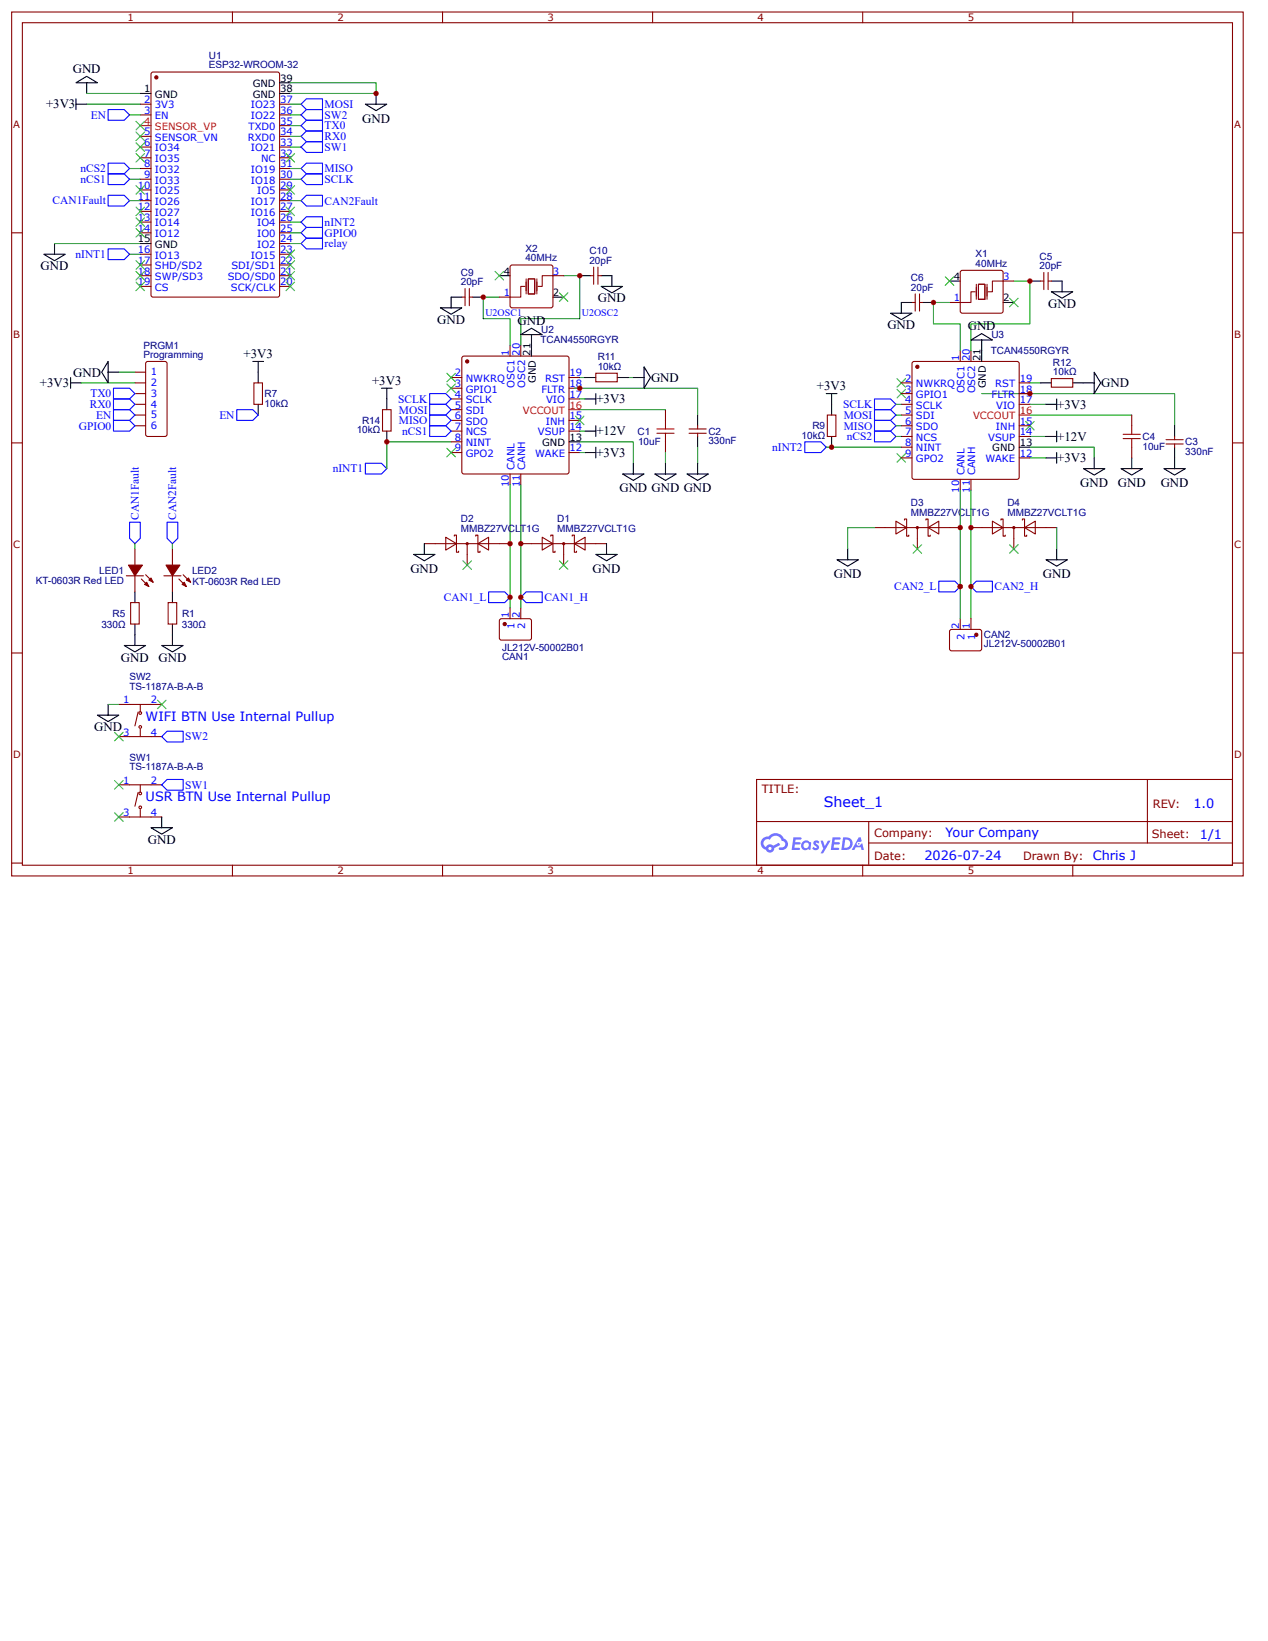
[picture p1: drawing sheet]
<svg xmlns="http://www.w3.org/2000/svg" width="216mm" height="279mm" viewBox="0 0 216 279" stroke-linecap="round" stroke-linejoin="round" font-family="sans-serif">
<g fill="none" stroke="#800" stroke-width=".18">
<path d="M2 2h209.7v147.1h-209.7zM3.8 3.9h206.1v143.4h-206.1zM39.6 2v1.9M75.3 2v1.9M111.1 2v1.9M146.9 2v1.9M182.7 2v1.9M2 39.6h1.8M209.9 39.6h1.8M2 75.4h1.8M209.9 75.4h1.8M2 111.2h1.8"/>
<path d="M209.9 111.2h1.8M128.8 132.7h81.1v14.6h-81.1zM128.8 139.9h81M147.9 139.9v7.3M195.4 132.7v10.8M2 147h1.8M39.6 147.3v1.8M75.3 147.3v1.8M111.1 147.3v1.8M146.9 147.3v1.8M147.9 143.5h61.9M182.7 147.3v1.8"/>
<path d="M209.9 147h1.8"/>
</g>
<g fill="#58f">
<path d="M138.6 143.2l.4-.1 .3 .1 .2 .2-.2 .2a.24 .24 0 0 0-.2-.2 .24 .24 0 0 0-.2 .1v.1a.75 .75 0 0 1 .4 1l-.6 .1-.4-.2 .2-.3 .4 .2 .2-.2a.91 .91 0 0 1-.6-.8z"/>
<path d="M139.7 143.1h.4l.3 1 .6-1h.4l-1.3 2.2h-.4l.5-.8z"/>
<path d="M135.1 142.6h1.3l.1 .2-.2 .1-.8 .1-.1 .4h.8l.1 .2-.2 .2h-.8v.5h.7l.2 .1v.3h-1.4z"/>
<path d="M141.8 142.6h1.3l.1 .2-.2 .1-.9 .1v.4h.7l.2 .2-.2 .2h-.8l-.1 .5h.8l.1 .1v.3h-1.3z"/>
<path d="M146.2 142.6h.4l.1 .6-.3 .2a.36 .36 0 0 0-.5 .1 .36 .36 0 0 0 .2 .5 .36 .36 0 0 0 .5-.3l.2-.1 .3 1.1h-.4l-.1-.4h-.9l-.2 .4h-.5z"/>
<path d="M143.6 142.6l-.3 2.1h.6a1.09 1.09 0 0 0 1.3-1.1 1.09 1.09 0 0 0-1.3-1zM143.9 142.9a.73 .73 0 0 1 .8 .9 .73 .73 0 0 1-1 .5z"/>
<path d="M136.7 143.3a.8 .8 0 0 0-.2 1.1 .8 .8 0 0 0 1.2 .2l.3 .1 .1-1.2-.3-.1a.72 .72 0 0 0-1.1-.1zM136.7 143.9a.5 .5 0 0 1 1 0 .5 .5 0 0 1-1 0z"/>
<path d="M129.9 142.8a1.14 1.14 0 0 0 .5 1.9 .73 .73 0 0 0 .8 .5 .73 .73 0 0 0 .6-.8l1-.5-.2-.4-1 .5a.74 .74 0 0 0-1.2 .2 .72 .72 0 0 1-.3-1 .72 .72 0 0 1 1-.2 1.07 1.07 0 0 1 1.1-.7 1.07 1.07 0 0 1 .9 .9 .59 .59 0 0 1 .6 .7 .59 .59 0 0 1-.9 .4h-.1v.3a1.02 1.02 0 0 0 1.4-.5 1.02 1.02 0 0 0-.6-1.3 1.58 1.58 0 0 0-2.7-.4l-.4 .1zM130.8 144.5a.3 .3 0 0 1 .6 0 .3 .3 0 0 1-.6 0z"/>
<circle cx="146.2" cy="143.7" r=".14"/>
</g>
<path d="M78.8 60.7l17.7-.1 .3 .2 .1 19.5-.2 .4h-17.7l-.3-.2-.1-19.5z" fill="none" stroke="#800" stroke-width=".18"/>
<circle cx="79.5" cy="61.5" r=".27" fill="#800"/>
<g fill="none" stroke="#800" stroke-width=".18">
<path d="M25.8 12.4l.3-.1h21.1l.4 .1v37.8l-.2 .3-21.3 .1-.3-.2zM86.8 58.8v1.8M88.7 58.8v1.8M76.8 64.3h1.8M76.8 66.1h1.8M76.8 67.9h1.8M76.8 69.8h1.8M76.8 71.6h1.8M76.8 73.4h1.8M76.8 75.2h1.8M76.8 77.1h1.8M96.9 64.3h1.8"/>
<path d="M96.9 66.1h1.8M96.9 67.9h1.8M96.9 71.6h1.8M96.9 73.4h1.8M96.9 77.1h1.8M86.8 80.7v1.8M88.7 80.7v1.8"/>
<circle cx="79.5" cy="61.5" r=".27"/>
</g>
<path d="M90.5 58.8v1.8M96.9 75.2h1.8" fill="none" stroke="#000" stroke-width=".18"/>
<path d="M96.9 69.8h1.8" fill="none" stroke="#f00" stroke-width=".18"/>
<circle cx="26.6" cy="13.2" r=".27" fill="#800"/>
<g fill="none" stroke="#800" stroke-width=".18">
<path d="M23.9 17.7h1.8M23.9 19.6h1.8M47.6 17.7h1.8M47.6 19.6h1.8M23.9 23.2h1.8M23.9 25h1.8M23.9 26.9h1.8M23.9 28.7h1.8M23.9 30.5h1.8M23.9 32.3h1.8M23.9 34.2h1.8M23.9 36h1.8"/>
<path d="M23.9 37.8h1.8M23.9 39.6h1.8M47.6 23.2h1.8M47.6 25h1.8M47.6 26.9h1.8M47.6 28.7h1.8M47.6 30.5h1.8M47.6 32.3h1.8M47.6 34.2h1.8M47.6 36h1.8M47.6 37.8h1.8M47.6 39.6h1.8"/>
<path d="M47.6 21.4h1.8M23.9 43.3h1.8M23.9 45.1h1.8M23.9 46.9h1.8M23.9 48.8h1.8M47.6 43.3h1.8M47.6 45.1h1.8M47.6 46.9h1.8M47.6 48.8h1.8M47.6 41.5h1.8M113.3 69.8v1.8M113.3 75.2v1.9"/>
<path d="M117.3 73.8h2.9M117.3 73h2.9M118.8 72.5v.5M118.8 73.8v.5M155.3 61.7l.3-.2h17.6l.3 .2v19.6l-.1 .3h-17.8l-.3-.2zM192.7 70.7v1.8M192.7 76.1v1.9M198.5 75.6h3M198.5 74.9h3M200 74.3v.6M200 75.6v.5M72.2 92.6h14.6"/>
<path d="M75.9 91.5l1.8 1.1-1.8 1.1zM77.4 91.3v-.2h.3v2.9h.4v-.2M79.5 92.6v3.6M81 91.3v-.2h.4v2.9h.3v-.2M81.4 92.6l1.8-1.1v2.2zM88.7 92.6h14.6M92.3 91.5l1.8 1.1-1.8 1.1zM93.8 91.3v-.2h.3v2.9h.4v-.2M96 92.6v3.6M97.4 91.3v-.2h.4v2.9h.4v-.2M97.8 92.6l1.8-1.1v2.2zM148.9 89.8h14.6"/>
<path d="M152.5 88.7l1.9 1.1-1.9 1.1zM154 88.6v-.2h.4v2.9h.3v-.2M156.2 89.8v3.7M157.7 88.6v-.2h.3v2.9h.4v-.2M158 89.8l1.8-1.1v2.2zM165.3 89.8h14.6M169 88.7l1.8 1.1-1.8 1.1zM170.4 88.6v-.2h.4v2.9h.4v-.2M172.6 89.8v3.7M174.1 88.6v-.2h.3v2.9h.4v-.2M174.4 89.8l1.9-1.1v2.2z"/>
<circle cx="26.6" cy="13.2" r=".27"/>
<circle cx="79.5" cy="92.6" r=".18"/>
<circle cx="96" cy="92.6" r=".18"/>
<circle cx="156.2" cy="89.8" r=".18"/>
<circle cx="172.6" cy="89.8" r=".18"/>
</g>
<g fill="none" stroke="#000" stroke-width=".18">
<path d="M12.9 14.1l1.9-1.1 1.8 1.1zM12.9 17.7h1.9M12.9 16.8v1.9M14.8 14.1v1.8M23.9 15.9h1.8M47.6 15.9h1.8M47.6 14.1h1.8M62.2 17.7h3.7l-1.9 1.1zM64 15.9v1.8M7.5 43.3h3.6l-1.8 1.1zM9.3 41.5v1.8M23.9 41.5h1.8"/>
<path d="M99.6 77.1h1.8M99.6 73.4h1.8M99.6 67.9h1.8M101.4 67v1.8M101.4 72.5v1.8M101.4 76.1v1.9M107.8 78.9v1.8M113.3 78.9v1.8M118.8 70.7v1.8M118.8 74.3v1.8M178.1 68.8h1.8M178.1 74.3h1.8"/>
<path d="M178.1 78h1.8M179.9 67.9v1.9M179.9 73.4v1.8M179.9 77.1v1.8M184.5 79.8h3.6l-1.8 1.1zM186.3 78v1.8M190.9 79.8h3.6l-1.8 1.1zM192.7 78v1.8M198.2 79.8h3.6l-1.8 1.1zM200 72.5v1.8M200 76.1v3.7M70.4 94.4h3.7l-1.9 1.1z"/>
<path d="M72.2 92.6v1.8M101.4 94.4h3.7l-1.8 1.1zM103.3 92.6v1.8M106 80.7h3.7l-1.9 1.1zM111.5 80.7h3.6l-1.8 1.1zM142.5 95.3h3.7l-1.9 1.1zM144.3 93.5v1.8M178.1 95.3h3.6l-1.8 1.1zM179.9 93.5v1.8M21.1 109.9h3.7l-1.8 1.1zM23 108.1v1.8"/>
</g>
<path d="M23.9 21.4h1.8" fill="none" stroke="#f00" stroke-width=".18"/>
<g fill="none" stroke="#080" stroke-width=".18">
<path d="M14.8 15.9h9.1M14.8 17.7h9.1M49.4 14.1h14.6v1.8h-14.6M49.4 21.4h1.9M9.3 41.5h14.6M97.8 66.1h21v4.6M98.7 75.2h9.1v3.7M98.7 77.1h.9M98.7 73.4h.9M98.7 69.8h14.6M98.7 67.9h.9M98.7 64.3h.9"/>
<path d="M167.1 67h32.9v5.5M175.4 76.1h10.9v1.9M175.4 65.2h1.8M175.4 68.8h2.7M175.4 70.7h17.3M175.4 74.3h2.7M175.4 78h2.7M86.8 82.5v21M88.7 82.5v21M165.3 83.4v21.9"/>
</g>
<g fill="none" stroke="#00f" stroke-width=".18">
<path d="M51.3 17.7l.9-.9h2.7v1.9h-2.7zM51.3 30.5l.9-.9h2.7v1.8h-2.7zM52.2 27.8h2.7v1.8h-2.7l-.9-.9zM18.4 42.4h2.7l1 .9-1 .9h-2.7zM62.2 78.9h2.7l1 .9-1 .9h-2.7zM73.2 67h2.7l.9 .9-.9 .9h-2.7zM73.2 68.8h2.7l.9 1-.9 .9h-2.7zM73.2 70.7h2.7l.9 .9-.9 .9h-2.7zM73.2 72.5h2.7l.9 .9-.9 .9h-2.7zM137 75.2h2.8l.9 .9-.9 1h-2.8zM148.9 73.4h2.7l.9 .9-.9 .9h-2.7zM148.9 71.6h2.7l.9 .9-.9 .9h-2.7z"/>
<path d="M148.9 69.8h2.7l.9 .9-.9 .9h-2.7zM148.9 67.9h2.7l.9 .9-.9 1h-2.7z"/>
</g>
<path d="M111.8 73.8h3M111.8 73h3M113.3 71.6v1.4M113.3 73.8v1.4M191.2 74.7h3M191.2 74h3M192.7 72.5v1.5M192.7 74.7v1.4" fill="none" stroke="#a00000" stroke-width=".18"/>
<g fill="#000" stroke="#3c3" stroke-width=".18">
<path d="M76.1 76.3l1.4 1.5zM76.1 77.8l1.4-1.5z"/>
<path d="M76.1 63.5l1.4 1.5zM76.1 65l1.4-1.5z"/>
<path d="M76.1 65.4l1.4 1.4zM76.1 66.8l1.4-1.4z"/>
<path d="M98 70.8l1.4 1.5zM99.4 70.8l-1.4 1.5z"/>
<path d="M152.7 66.3l1.5 1.4zM152.7 67.7l1.5-1.4z"/>
<path d="M152.7 64.5l1.5 1.4zM152.7 65.9l1.5-1.4z"/>
<path d="M152.7 77.2l1.5 1.5zM152.7 78.7l1.5-1.5z"/>
<path d="M174.6 71.8l1.5 1.4zM176.1 71.8l-1.5 1.4z"/>
</g>
<circle cx="156.2" cy="62.5" r=".27" fill="#800"/>
<g fill="none" stroke="#800" stroke-width=".18">
<path d="M163.5 59.7v1.8M165.3 59.7v1.8M23 65.2h1.8M23 67h1.8M23 68.8h1.8M23 70.7h1.8M23 72.5h1.8M23 63.4h1.8M24.8 61.7l.4-.2h2.9l.3 .2v.2v12.1v.1l-.3 .2h-2.9l-.4-.2v-.1zM153.5 65.2h1.8M153.5 67h1.8M153.5 68.8h1.8"/>
<path d="M153.5 70.7h1.8M153.5 72.5h1.8M153.5 74.3h1.8M153.5 76.1h1.8M153.5 78h1.8M173.5 65.2h1.9M173.5 67h1.9M173.5 68.8h1.9M173.5 72.5h1.9M173.5 74.3h1.9M173.5 78h1.9M21.5 98h2.9"/>
<path d="M23 93.5v2.7M23 98v2.8M24.1 98.6l1.2 1.3M24.8 97.9l1.3 1.2M27.9 98h2.9M29.4 93.5v2.7M29.4 98v2.8M30.5 98.6l1.2 1.3M31.2 97.9l1.3 1.2M163.5 81.6v1.8M165.3 81.6v1.8M22.2 102.6h1.5v3.7h-1.5z"/>
<path d="M28.6 102.6h1.5v3.7h-1.5zM161.9 107.2h5.1l.1 .3v3.1l-.3 .2h-4.9l-.2-.3v-3z"/>
<circle cx="156.2" cy="62.5" r=".27"/>
</g>
<path d="M167.1 59.7v1.8M12 65.2h1.8M12 64.3v1.8M18.4 61.5v3.7l-1.1-1.8zM18.4 63.4h1.8M173.5 76.1h1.9M23 100.8v1.8M23 106.3v1.8M27.5 109.9h3.7l-1.8 1.1zM29.4 100.8v1.8M29.4 106.3v3.6" fill="none" stroke="#000" stroke-width=".18"/>
<path d="M173.5 70.7h1.9" fill="none" stroke="#f00" stroke-width=".18"/>
<g fill="none" stroke="#00f" stroke-width=".18">
<path d="M18.4 18.7h2.7l1 .9-1 .9h-2.7zM51.3 37.8l.9-.9h2.7v1.8h-2.7zM51.3 39.6l.9-.9h2.7v1.9h-2.7zM51.3 21.4l.9-.9h2.7v1.8h-2.7zM52.2 22.3h2.7v1.8h-2.7l-.9-.9zM51.3 41.5l.9-.9h2.7v1.8h-2.7zM19.3 66.1h2.8l.9 .9-.9 .9h-2.8zM19.3 67.9h2.8l.9 .9-.9 1h-2.8zM19.3 69.8h2.8l.9 .9-.9 .9h-2.8zM19.3 71.6h2.8l.9 .9-.9 .9h-2.8zM159.8 99h2.8l.9 .9-.9 .9h-2.8zM165.3 99.9l.9-.9h2.8v1.8h-2.8z"/>
<path d="M83.2 100.8h2.7l.9 .9-.9 .9h-2.7zM89.6 100.8h2.7v1.8h-2.7l-.9-.9z"/>
</g>
<path d="M22.1 19.6h1.8M49.4 23.2h1.9M49.4 39.6h1.9M49.4 37.8h1.9M49.4 41.5h1.9M13.8 65.2h9.2M20.2 63.4h2.8M148.9 89.8h-4.6v3.7M179.9 89.8v3.7" fill="none" stroke="#080" stroke-width=".18"/>
<g fill="#800" stroke="#800" stroke-width=".18">
<path d="M24.6 99.5l.4-.4 .3 .8z"/>
<path d="M25.3 98.8l.4-.4 .4 .7z"/>
<path d="M21.9 96.2h2.3l-1.2 1.8z"/>
<path d="M31 99.5l.4-.4 .3 .8z"/>
<path d="M31.7 98.8l.4-.4 .4 .7z"/>
<path d="M28.3 96.2h2.3l-1.2 1.8z"/>
</g>
<g fill="#000" stroke="#3c3" stroke-width=".18">
<path d="M23.2 20.7l1.4 1.4zM24.6 20.7l-1.4 1.4z"/>
<path d="M23.2 22.5l1.4 1.4zM23.2 23.9l1.4-1.4z"/>
<path d="M23.2 31.6l1.4 1.5zM23.2 33.1l1.4-1.5z"/>
<path d="M23.2 35.3l1.4 1.4zM24.6 35.3l-1.4 1.4z"/>
<path d="M23.2 37.1l1.4 1.4zM23.2 38.5l1.4-1.4z"/>
<path d="M23.2 38.9l1.4 1.5zM23.2 40.4l1.4-1.5z"/>
<path d="M48.7 26.1l1.5 1.5zM48.7 27.6l1.5-1.5z"/>
<path d="M23.2 44.4l1.4 1.4zM24.6 44.4l-1.4 1.4z"/>
<path d="M23.2 46.2l1.4 1.5zM24.6 46.2l-1.4 1.5z"/>
<path d="M78.8 95.5l1.5 1.4zM80.3 95.5l-1.5 1.4z"/>
<path d="M95.2 95.5l1.5 1.4zM95.2 96.9l1.5-1.4z"/>
<path d="M155.5 92.7l1.4 1.5zM156.9 92.7l-1.4 1.5z"/>
<path d="M171.9 92.7l1.5 1.5zM173.4 92.7l-1.5 1.5z"/>
</g>
<circle cx="166.2" cy="108.1" r=".27" fill="#800"/>
<g fill="none" stroke="#800" stroke-width=".18">
<path d="M85.1 105.5l.3-.2 4.9 .1 .2 .3-.1 3.1-.3 .2-4.9-.1-.2-.3zM163.5 105.3v1.9M165.3 105.3v1.9"/>
<circle cx="166.2" cy="108.1" r=".27"/>
</g>
<circle cx="85.9" cy="106.3" r=".27" fill="#800"/>
<g fill="none" stroke="#800" stroke-width=".18">
<path d="M78.6 50.6h.6M79.2 49.1v2.9M79.9 49.1v2.9M79.9 50.6h.6M85 50.6h1.8M86.9 45.3l.3-.2 6.8 .1 .1 .3v6.7l-.3 .2h-6.8l-.2-.4zM94.1 46.9h1.9M100.5 46.9h.6M101.1 45.5v2.9M101.8 45.5v2.9M101.8 46.9h.6M155.3 51.5h.5"/>
<path d="M155.8 50v3M156.6 51.5h.5M156.6 50v3M161.7 51.5h1.8M163.5 46.2l.4-.2 6.7 .1 .2 .3-.1 6.7-.3 .2h-6.7l-.2-.3zM170.8 47.9h1.8M177.2 47.9h.5M177.7 46.4v2.9M178.5 47.9h.5M178.5 46.4v2.9M43.2 65.2h1.5v3.6h-1.5zM65.1 69.8h1.5v3.6h-1.5z"/>
<path d="M101.4 63.5h3.7v1.5h-3.7zM140.9 70.7h1.4v3.6h-1.4zM179 64.5h3.7v1.4h-3.7zM20.2 119.9h7.3M23.9 119.9v1.3M86.8 103.5v1.8M88.7 103.5v1.8M20.2 139.1h7.3M20.2 133.6h7.3M20.2 125.4h7.3M23.5 134.9l-.5 2.4M23.5 121.2l-.5 2.4"/>
<path d="M23.9 124.1v1.3M23.9 133.6v1.3M23.9 137.8v1.3"/>
<circle cx="85.9" cy="106.3" r=".27"/>
<circle cx="23.9" cy="137.5" r=".23"/>
<circle cx="23.9" cy="135.1" r=".23"/>
<circle cx="23.9" cy="123.8" r=".23"/>
<circle cx="23.9" cy="121.4" r=".23"/>
</g>
<g fill="none" stroke="#080" stroke-width=".18">
<path d="M49.4 17.7h1.9M49.4 19.6h1.9M22.1 34.2h1.8M22.1 28.7h1.8M22.1 30.5h1.8M49.4 34.2h1.9M49.4 28.7h1.9M49.4 30.5h1.9M49.4 25h1.9M22.1 43.3h1.8M85 50.6h-2.7v3.6h4.5v4.6M96 46.9h2.7v7.3h-10v4.6"/>
<path d="M161.7 51.5h-2.8v3.7h4.6v4.5M172.6 47.9h2.8v7.3h-10.1v4.5M76.8 75.2h-10.9v4.6M106.9 64.3h.9M113.3 77.1v1.8M118.8 76.1v2.8M140.7 76.1h12.8M152.5 68.8h1M152.5 70.7h1M152.5 72.5h1M152.5 74.3h1M23 92.6v.9"/>
<path d="M29.4 92.6v.9M163.5 83.4v21.9M18.4 119.9h1.8"/>
</g>
<g fill="none" stroke="#000" stroke-width=".18">
<path d="M75 52.4h3.6l-1.8 1.1zM78.6 50.6h-1.8v1.8M80.5 50.6h1.8M85 46.9h1.8M88.7 57l1.8-1.1 1.8 1.1zM90.5 57v1.8M94.1 50.6h1.9M98.7 46.9h1.8M102.4 48.8h3.6l-1.8 1.1zM102.4 46.9h1.8v1.9M151.6 53.3h3.7l-1.8 1.1zM155.3 51.5h-1.8v1.8"/>
<path d="M157.1 51.5h1.8M161.7 47.9h1.8M165.3 57.9l1.8-1.1 1.9 1.1zM167.1 57.9v1.8M170.8 51.5h1.8M175.4 47.9h1.8M179 49.7h3.7l-1.9 1.1zM179 47.9h1.8v1.8M43 61.5h1.9M44 61.5v3.7M44 68.8v1.9M64.9 66.1h1.9"/>
<path d="M65.9 66.1v3.7M65.9 73.4v1.8M99.6 64.3h1.8M105.1 64.3h1.8M107.8 64.3h1.9M109.7 62.5l1.1 1.8-1.1 1.8zM118.8 78.9v1.8M140.7 67h1.8M141.6 67v3.7M141.6 74.3v1.8M177.2 65.2h1.8M182.7 65.2h3.6"/>
<path d="M186.3 63.4l1.1 1.8-1.1 1.8zM117 80.7h3.6l-1.8 1.1zM18.4 119.9v1.9M16.6 121.8h3.6l-1.8 1.1zM27.5 139.1v1.8M25.7 140.9h3.7l-1.9 1.1z"/>
</g>
<g fill="#000" stroke="#3c3" stroke-width=".18">
<path d="M23.2 24.3l1.4 1.5zM24.6 24.3l-1.4 1.5z"/>
<path d="M23.2 26.1l1.4 1.5zM23.2 27.6l1.4-1.5z"/>
<path d="M48.7 31.6l1.5 1.5zM48.7 33.1l1.5-1.5z"/>
<path d="M48.7 35.3l1.5 1.4zM50.2 35.3l-1.5 1.4z"/>
<path d="M23.2 48l1.4 1.5zM23.2 49.5l1.4-1.5z"/>
<path d="M48.7 42.6l1.5 1.4zM48.7 44l1.5-1.4z"/>
<path d="M48.7 48l1.5 1.5zM48.7 49.5l1.5-1.5z"/>
<path d="M48.7 46.2l1.5 1.5zM50.2 46.2l-1.5 1.5z"/>
<path d="M48.7 44.4l1.5 1.4zM50.2 44.4l-1.5 1.4z"/>
<path d="M84.3 46.2l1.5 1.5zM85.8 46.2l-1.5 1.5z"/>
<path d="M95.2 49.9l1.5 1.4zM96.7 49.9l-1.5 1.4z"/>
<path d="M160.9 47.1l1.5 1.5zM162.4 47.1l-1.5 1.5z"/>
<path d="M171.9 50.8l1.5 1.4zM171.9 52.2l1.5-1.4z"/>
<path d="M26.8 119.2l1.5 1.5zM28.3 119.2l-1.5 1.5z"/>
<path d="M19.5 124.7l1.5 1.4zM19.5 126.1l1.5-1.4z"/>
<path d="M19.5 132.9l1.5 1.5zM19.5 134.4l1.5-1.5z"/>
<path d="M19.5 138.4l1.5 1.4zM19.5 139.8l1.5-1.4z"/>
</g>
<path d="M89.4 48.8h-.7v1.8h-1.9M89.6 47.5v2.5M90 47.5h1v2.5h-1zM91.4 47.5v2.5M94.1 46.9h-1.8v1.9h-.7M166.1 49.7h-.8v1.8h-1.8M166.2 48.4v2.6M166.6 48.4h1.1v2.6h-1.1zM168.1 48.4v2.6M170.8 47.9h-1.8v1.8h-.8" fill="none" stroke="#801" stroke-width=".18"/>
<g fill="#000">
<path d="M82.3 54.1v.3zM82.1 54.2h.4z"/>
<path d="M98.7 54.1v.3zM98.5 54.2h.4z"/>
</g>
<path d="M51.3 19.6l.9-.9h2.7v1.8h-2.7zM18.4 33.3h2.7l1 .9-1 .9h-2.7zM18.4 29.6h2.7l1 .9-1 .9h-2.7zM18.4 27.8h2.7l1 .9-1 .9h-2.7zM51.3 25l.9-.9h2.7v1.9h-2.7zM52.2 33.3h2.7v1.8h-2.7l-.9-.9zM40.3 69.8h2.7l1 .9-1 .9h-2.7zM22.1 88.9h1.8v2.8l-.9 .9-.9-.9zM28.4 88.9h1.9v2.8l-.9 .9-1-.9zM27.5 133.6l.9-.9h2.8v1.8h-2.8zM27.5 125.4l.9-.9h2.8v1.8h-2.8z" fill="none" stroke="#00f" stroke-width=".18"/>
<g fill="#c00">
<circle cx="165.3" cy="89.8" r=".46"/>
<circle cx="163.5" cy="99.9" r=".46"/>
<circle cx="163.5" cy="89.8" r=".46"/>
<circle cx="165.3" cy="99.9" r=".46"/>
<circle cx="175.4" cy="47.9" r=".46"/>
<circle cx="158.9" cy="51.5" r=".46"/>
<circle cx="82.3" cy="50.6" r=".46"/>
<circle cx="64" cy="15.9" r=".46"/>
<circle cx="86.8" cy="92.6" r=".46"/>
<circle cx="88.7" cy="92.6" r=".46"/>
<circle cx="88.7" cy="101.7" r=".46"/>
<circle cx="86.8" cy="101.7" r=".46"/>
<circle cx="98.7" cy="66.1" r=".46"/>
<circle cx="98.7" cy="46.9" r=".46"/>
<circle cx="175.4" cy="67" r=".46"/>
<circle cx="65.9" cy="75.2" r=".46"/>
<circle cx="141.6" cy="76.1" r=".46"/>
</g>
<text font-size="2.4" fill="#00f" x="140.3" y="137.4">Sheet_1</text>
<g font-size="2.2">
<text x="12.4" y="12.4">GND</text>
<text x="7.8" y="18.5">+3V3</text>
<text x="61.7" y="20.9">GND</text>
<text x="6.9" y="46">GND</text>
<text x="101.8" y="51.5">GND</text>
<text x="178.5" y="52.4">GND</text>
<text x="74.4" y="55.2">GND</text>
<text x="88.1" y="55.3">GND</text>
<text x="151.1" y="56.1">GND</text>
<text x="164.8" y="56.2">GND</text>
<text x="6.8" y="65.9">+3V3</text>
<text x="12.5" y="64.1">GND</text>
<text x="41.5" y="61">+3V3</text>
<text x="63.4" y="65.5">+3V3</text>
<text x="110.8" y="65">GND</text>
<text x="187.5" y="65.9">GND</text>
<text x="101.5" y="68.6">+3V3</text>
<text x="139.1" y="66.4">+3V3</text>
<text x="180" y="69.6">+3V3</text>
<text x="101.5" y="77.8">+3V3</text>
<text x="101.5" y="74.1">+12V</text>
<text x="180" y="75">+12V</text>
<text x="105.5" y="83.8">GND GND GND</text>
<text x="180" y="78.7">+3V3</text>
<text x="183.9" y="82.9">GND</text>
<text x="190.3" y="82.9">GND</text>
<text x="197.6" y="82.9">GND</text>
<text x="69.9" y="97.5">GND</text>
<text x="100.9" y="97.5">GND</text>
<text x="142" y="98.4">GND</text>
<text x="177.6" y="98.4">GND</text>
<text x="20.6" y="112.6">GND</text>
<text x="27" y="112.6">GND</text>
<text x="16" y="124.5">GND</text>
<text x="25.2" y="143.7">GND</text>
</g>
<g font-size="2.2" fill="#00f">
<text x="24.8" y="122.7">WIFI BTN Use Internal Pullup</text>
<text x="24.8" y="136.4">USR BTN Use Internal Pullup</text>
<text x="203.2" y="137.5">1.0</text>
<text x="161" y="142.5">Your Company</text>
<text x="204.3" y="142.8">1/1</text>
<text x="157.4" y="146.5">2026-07-24</text>
<text x="186.1" y="146.4">Chris J</text>
</g>
<g font-size="1.9" fill="#00f">
<text x="15.4" y="20.2">EN</text>
<text x="55.3" y="18.4">MOSI</text>
<text x="55.3" y="23.9">RX0</text>
<text x="55.3" y="22">TX0</text>
<text x="55.3" y="20.2">SW2</text>
<text x="13.7" y="29.3">nCS2</text>
<text x="55.3" y="29.4">MISO</text>
<text x="55.3" y="25.7">SW1</text>
<text x="9" y="34.8">CAN1Fault</text>
<text x="13.7" y="31.2">nCS1</text>
<text x="55.3" y="31.1">SCLK</text>
<text x="55.3" y="34.8">CAN2Fault</text>
<text x="55.3" y="38.5">nINT2</text>
<text x="55.3" y="40.3">GPIO0</text>
<text x="12.9" y="43.9">nINT1</text>
<text x="55.3" y="42.1">relay</text>
<text x="15.3" y="69.5">RX0</text>
<text x="15.4" y="67.7">TX0</text>
<text x="16.4" y="71.3">EN</text>
<text x="37.3" y="71.3">EN</text>
<text x="67.8" y="68.6">SCLK</text>
<text x="67.9" y="70.4">MOSI</text>
<text x="143.6" y="69.5">SCLK</text>
<text x="143.7" y="71.3">MOSI</text>
<text x="13.4" y="73.1">GPIO0</text>
<text x="67.9" y="72.2">MISO</text>
<text x="68.5" y="74">nCS1</text>
<text x="131.5" y="76.8">nINT2</text>
<text x="143.7" y="73.1">MISO</text>
<text x="144.2" y="75">nCS2</text>
<text x="56.7" y="80.4">nINT1</text>
<text x="23.6" y="88.6" transform="rotate(-90 23.6 88.6)">CAN1Fault</text>
<text x="30" y="88.6" transform="rotate(-90 30 88.6)">CAN2Fault</text>
<text x="152.2" y="100.5">CAN2_L</text>
<text x="169.3" y="100.5">CAN2_H</text>
<text x="75.6" y="102.3">CAN1_L</text>
<text x="92.7" y="102.4">CAN1_H</text>
<text x="31.5" y="126.1">SW2</text>
<text x="31.5" y="134.3">SW1</text>
</g>
<g font-size="1.9" fill="#800">
<text x="129.7" y="135.1">TITLE:</text>
<text x="196.3" y="137.5">REV:</text>
<text x="148.8" y="142.4">Company:</text>
<text x="196.1" y="142.8">Sheet:</text>
<text x="148.8" y="146.4">Date:</text>
<text x="174.2" y="146.4">Drawn By:</text>
</g>
<g font-size="1.7" fill="#800">
<text x="21.7" y="3.6">1</text>
<text x="57.5" y="3.6">2</text>
<text x="93.2" y="3.6">3</text>
<text x="129" y="3.6">4</text>
<text x="164.8" y="3.6">5</text>
<text x="2.3" y="21.8">A</text>
<text x="210.1" y="21.8">A</text>
<text x="2.3" y="57.5">B</text>
<text x="210.1" y="57.5">B</text>
<text x="2.3" y="93.3">C</text>
<text x="210.1" y="93.3">C</text>
<text x="2.3" y="129.1">D</text>
<text x="210.1" y="129.1">D</text>
<text x="21.7" y="148.9">1</text>
<text x="57.5" y="148.9">2</text>
<text x="93.2" y="148.9">3</text>
<text x="129" y="148.9">4</text>
<text x="164.8" y="148.9">5</text>
</g>
<g font-size="1.7" fill="#000080">
<text x="35.6" y="11.7">ESP32-WROOM-32</text>
<text x="35.6" y="10">U1</text>
<text x="78.5" y="46.9">C9</text>
<text x="89.5" y="44.5">40MHz</text>
<text x="89.5" y="42.9">X2</text>
<text x="100.4" y="44.9">20pF</text>
<text x="100.4" y="43.3">C10</text>
<text x="155.1" y="47.8">C6</text>
<text x="166.1" y="45.4">40MHz</text>
<text x="166.1" y="43.8">X1</text>
<text x="177" y="45.8">20pF</text>
<text x="177" y="44.2">C5</text>
<text x="78.5" y="48.6">20pF</text>
<text x="155.1" y="49.5">20pF</text>
<text x="24.4" y="59.4">PRGM1</text>
<text x="92" y="58.5">TCAN4550RGYR</text>
<text x="92.1" y="56.7">U2</text>
<text x="168.8" y="57.6">U3</text>
<text x="24.4" y="61">Programming</text>
<text x="101.8" y="63">10kΩ</text>
<text x="101.8" y="61.3">R11</text>
<text x="168.7" y="60.3">TCAN4550RGYR</text>
<text x="179.3" y="63.9">10kΩ</text>
<text x="179.3" y="62.2">R12</text>
<text x="45.1" y="69.2">10kΩ</text>
<text x="45.1" y="67.6">R7</text>
<text x="60.7" y="73.8">10kΩ</text>
<text x="61.6" y="72.2">R14</text>
<text x="108.6" y="74">C1</text>
<text x="108.6" y="75.8">10uF</text>
<text x="120.6" y="75.6">330nF</text>
<text x="120.6" y="74">C2</text>
<text x="136.5" y="74.7">10kΩ</text>
<text x="138.3" y="73.1">R9</text>
<text x="194.5" y="76.6">10uF</text>
<text x="194.5" y="74.9">C4</text>
<text x="201.8" y="77.5">330nF</text>
<text x="201.8" y="75.8">C3</text>
<text x="78.5" y="88.9">D2</text>
<text x="94.9" y="88.9">D1</text>
<text x="155.1" y="87.8">MMBZ27VCLT1G</text>
<text x="155.1" y="86.2">D3</text>
<text x="171.5" y="87.8">MMBZ27VCLT1G</text>
<text x="171.5" y="86.2">D4</text>
<text x="78.5" y="90.6">MMBZ27VCLT1G</text>
<text x="94.9" y="90.6">MMBZ27VCLT1G</text>
<text x="6.1" y="99.4">KT-0603R Red LED</text>
<text x="16.9" y="97.7">LED1</text>
<text x="32.7" y="97.7">LED2</text>
<text x="32.8" y="99.5">KT-0603R Red LED</text>
<text x="17.3" y="106.9">330Ω</text>
<text x="19.1" y="105">R5</text>
<text x="31" y="106.9">330Ω</text>
<text x="31" y="105">R1</text>
<text x="85.5" y="110.8">JL212V-50002B01</text>
<text x="85.5" y="112.4">CAN1</text>
<text x="167.5" y="110.2">JL212V-50002B01</text>
<text x="167.5" y="108.6">CAN2</text>
<text x="22" y="117.5">TS-1187A-B-A-B</text>
<text x="22" y="115.9">SW2</text>
<text x="22" y="131.2">TS-1187A-B-A-B</text>
<text x="22" y="129.5">SW1</text>
</g>
<g font-size="1.7">
<text x="24.5" y="15.7">1</text>
<text x="26.4" y="16.6">GND</text>
<text x="43" y="16.6">GND</text>
<text x="43" y="14.8">GND</text>
<text x="47.7" y="15.7">38</text>
<text x="47.7" y="13.9">39</text>
<text x="23.5" y="41.3">15</text>
<text x="26.4" y="42.2">GND</text>
<text x="85.8" y="46.8">4</text>
<text x="162.4" y="47.7">4</text>
<text x="94.1" y="50.4">2</text>
<text x="170.8" y="51.3">2</text>
<text x="90.3" y="60.5" transform="rotate(-90 90.3 60.5)">21</text>
<text x="91.2" y="65.2" transform="rotate(-90 91.2 65.2)">GND</text>
<text x="167" y="61.4" transform="rotate(-90 167 61.4)">21</text>
<text x="167.9" y="66.1" transform="rotate(-90 167.9 66.1)">GND</text>
<text x="92.3" y="76">GND</text>
<text x="97" y="75">13</text>
<text x="169" y="76.9">GND</text>
<text x="173.6" y="76">13</text>
</g>
<g font-size="1.7" fill="#00f">
<text x="24.5" y="17.6">2</text>
<text x="47.7" y="17.6">37</text>
<text x="24.5" y="19.4">3</text>
<text x="24.5" y="23">5</text>
<text x="26.4" y="18.5">3V3</text>
<text x="26.4" y="20.3">EN</text>
<text x="26.4" y="23.9">SENSOR_VN</text>
<text x="42.2" y="23.9">RXD0</text>
<text x="42.3" y="22.1">TXD0</text>
<text x="42.7" y="20.3">IO22</text>
<text x="42.7" y="18.5">IO23</text>
<text x="47.7" y="23">34</text>
<text x="47.7" y="21.2">35</text>
<text x="47.7" y="19.4">36</text>
<text x="24.5" y="24.9">6</text>
<text x="24.5" y="26.7">7</text>
<text x="24.5" y="28.5">8</text>
<text x="26.4" y="25.8">IO34</text>
<text x="26.4" y="27.6">IO35</text>
<text x="26.4" y="29.4">IO32</text>
<text x="42.7" y="29.4">IO19</text>
<text x="42.7" y="25.8">IO21</text>
<text x="44.5" y="27.6">NC</text>
<text x="47.7" y="28.5">31</text>
<text x="47.7" y="26.7">32</text>
<text x="47.7" y="24.9">33</text>
<text x="23.5" y="32.2">10</text>
<text x="23.5" y="34">11</text>
<text x="23.5" y="35.8">12</text>
<text x="24.5" y="30.3">9</text>
<text x="26.4" y="31.2">IO33</text>
<text x="26.4" y="33.1">IO25</text>
<text x="26.4" y="34.9">IO26</text>
<text x="42.7" y="34.9">IO17</text>
<text x="42.7" y="31.2">IO18</text>
<text x="43.8" y="33.1">IO5</text>
<text x="47.7" y="35.8">27</text>
<text x="47.7" y="34">28</text>
<text x="47.7" y="32.2">29</text>
<text x="47.7" y="30.3">30</text>
<text x="23.5" y="37.6">13</text>
<text x="23.5" y="39.5">14</text>
<text x="26.4" y="36.7">IO27</text>
<text x="26.4" y="38.5">IO14</text>
<text x="26.4" y="40.4">IO12</text>
<text x="42.7" y="36.7">IO16</text>
<text x="43.8" y="40.4">IO0</text>
<text x="43.8" y="38.5">IO4</text>
<text x="47.7" y="41.3">24</text>
<text x="47.7" y="39.5">25</text>
<text x="47.7" y="37.6">26</text>
<text x="23.5" y="43.1">16</text>
<text x="23.5" y="44.9">17</text>
<text x="23.5" y="46.8">18</text>
<text x="26.4" y="44">IO13</text>
<text x="26.4" y="45.8">SHD/SD2</text>
<text x="26.4" y="47.7">SWP/SD3</text>
<text x="38.8" y="47.7">SDO/SD0</text>
<text x="39.4" y="45.8">SDI/SD1</text>
<text x="42.7" y="44">IO15</text>
<text x="43.8" y="42.2">IO2</text>
<text x="47.7" y="46.8">21</text>
<text x="47.7" y="44.9">22</text>
<text x="47.7" y="43.1">23</text>
<text x="94.1" y="46.8">3</text>
<text x="170.8" y="47.7">3</text>
<text x="23.5" y="48.6">19</text>
<text x="26.4" y="49.5">CS</text>
<text x="39.3" y="49.5">SCK/CLK</text>
<text x="47.7" y="48.6">20</text>
<text x="82.6" y="53.8">U2OSC1</text>
<text x="85.8" y="50.4">1</text>
<text x="99.1" y="53.8">U2OSC2</text>
<text x="162.4" y="51.3">1</text>
<text x="25.7" y="63.9">1</text>
<text x="25.7" y="65.7">2</text>
<text x="77.5" y="64.1">2</text>
<text x="77.5" y="65.9">3</text>
<text x="79.3" y="65">NWKRQ</text>
<text x="86.7" y="60.5" transform="rotate(-90 86.7 60.5)">1</text>
<text x="88.5" y="60.5" transform="rotate(-90 88.5 60.5)">20</text>
<text x="92.8" y="65">RST</text>
<text x="97" y="65.9">18</text>
<text x="97" y="64.1">19</text>
<text x="154.1" y="65">2</text>
<text x="156" y="65.9">NWKRQ</text>
<text x="163.3" y="61.4" transform="rotate(-90 163.3 61.4)">1</text>
<text x="165.1" y="61.4" transform="rotate(-90 165.1 61.4)">20</text>
<text x="169.5" y="65.9">RST</text>
<text x="173.6" y="65">19</text>
<text x="25.7" y="67.6">3</text>
<text x="25.7" y="69.4">4</text>
<text x="25.7" y="71.2">5</text>
<text x="77.5" y="67.7">4</text>
<text x="77.5" y="69.6">5</text>
<text x="77.5" y="71.4">6</text>
<text x="79.3" y="66.8">GPIO1</text>
<text x="79.3" y="68.7">SCLK</text>
<text x="79.3" y="70.5">SDI</text>
<text x="87.6" y="66.1" transform="rotate(-90 87.6 66.1)">OSC1</text>
<text x="89.4" y="66.1" transform="rotate(-90 89.4 66.1)">OSC2</text>
<text x="92.2" y="66.8">FLTR</text>
<text x="93" y="68.7">VIO</text>
<text x="97" y="71.4">15</text>
<text x="97" y="67.7">17</text>
<text x="154.1" y="66.8">3</text>
<text x="154.1" y="68.7">4</text>
<text x="154.1" y="70.5">5</text>
<text x="156" y="67.7">GPIO1</text>
<text x="156" y="69.6">SCLK</text>
<text x="156" y="71.4">SDI</text>
<text x="164.2" y="67" transform="rotate(-90 164.2 67)">OSC1</text>
<text x="166.1" y="67" transform="rotate(-90 166.1 67)">OSC2</text>
<text x="168.8" y="67.7">FLTR</text>
<text x="169.6" y="69.6">VIO</text>
<text x="173.6" y="68.7">17</text>
<text x="173.6" y="66.8">18</text>
<text x="25.7" y="73">6</text>
<text x="77.5" y="73.2">7</text>
<text x="77.5" y="75">8</text>
<text x="77.5" y="76.9">9</text>
<text x="79.3" y="72.3">SDO</text>
<text x="79.3" y="74.1">NCS</text>
<text x="79.3" y="76">NINT</text>
<text x="79.3" y="77.8">GPO2</text>
<text x="91.1" y="77.8">WAKE</text>
<text x="91.6" y="74.1">VSUP</text>
<text x="92.9" y="72.3">INH</text>
<text x="97" y="76.9">12</text>
<text x="97" y="73.2">14</text>
<text x="154.1" y="72.3">6</text>
<text x="154.1" y="74.1">7</text>
<text x="154.1" y="76">8</text>
<text x="154.1" y="77.8">9</text>
<text x="156" y="73.2">SDO</text>
<text x="156" y="75">NCS</text>
<text x="156" y="76.9">NINT</text>
<text x="168.3" y="75">VSUP</text>
<text x="169.6" y="73.2">INH</text>
<text x="173.6" y="77.8">12</text>
<text x="173.6" y="74.1">14</text>
<text x="173.6" y="72.3">15</text>
<text x="86.7" y="83" transform="rotate(-90 86.7 83)">10</text>
<text x="87.6" y="80" transform="rotate(-90 87.6 80)">CANL</text>
<text x="88.5" y="83" transform="rotate(-90 88.5 83)">11</text>
<text x="89.4" y="80" transform="rotate(-90 89.4 80)">CANH</text>
<text x="156" y="78.7">GPO2</text>
<text x="163.3" y="83.9" transform="rotate(-90 163.3 83.9)">10</text>
<text x="164.2" y="80.9" transform="rotate(-90 164.2 80.9)">CANL</text>
<text x="165.1" y="83.9" transform="rotate(-90 165.1 83.9)">11</text>
<text x="166.1" y="80.9" transform="rotate(-90 166.1 80.9)">CANH</text>
<text x="167.8" y="78.7">WAKE</text>
<text x="86.7" y="105.2" transform="rotate(-90 86.7 105.2)">1</text>
<text x="87.6" y="107.1" transform="rotate(-90 87.6 107.1)">1</text>
<text x="88.5" y="105.2" transform="rotate(-90 88.5 105.2)">2</text>
<text x="89.4" y="107.1" transform="rotate(-90 89.4 107.1)">2</text>
<text x="163.3" y="107.1" transform="rotate(-90 163.3 107.1)">2</text>
<text x="165.1" y="107.1" transform="rotate(-90 165.1 107.1)">1</text>
<text x="164.2" y="108.9" transform="rotate(-90 164.2 108.9)">2</text>
<text x="166.1" y="108.9" transform="rotate(-90 166.1 108.9)">1</text>
<text x="21" y="119.8">1</text>
<text x="25.7" y="119.8">2</text>
<text x="21" y="125.2">3</text>
<text x="25.7" y="125.2">4</text>
<text x="21" y="133.4">1</text>
<text x="25.7" y="133.4">2</text>
<text x="21" y="138.9">3</text>
<text x="25.7" y="138.9">4</text>
</g>
<g font-size="1.7" fill="#f00">
<text x="24.5" y="21.2">4</text>
<text x="26.4" y="22.1">SENSOR_VP</text>
<text x="89" y="70.5">VCCOUT</text>
<text x="97" y="69.6">16</text>
<text x="165.7" y="71.4">VCCOUT</text>
<text x="173.6" y="70.5">16</text>
</g>
</svg>
